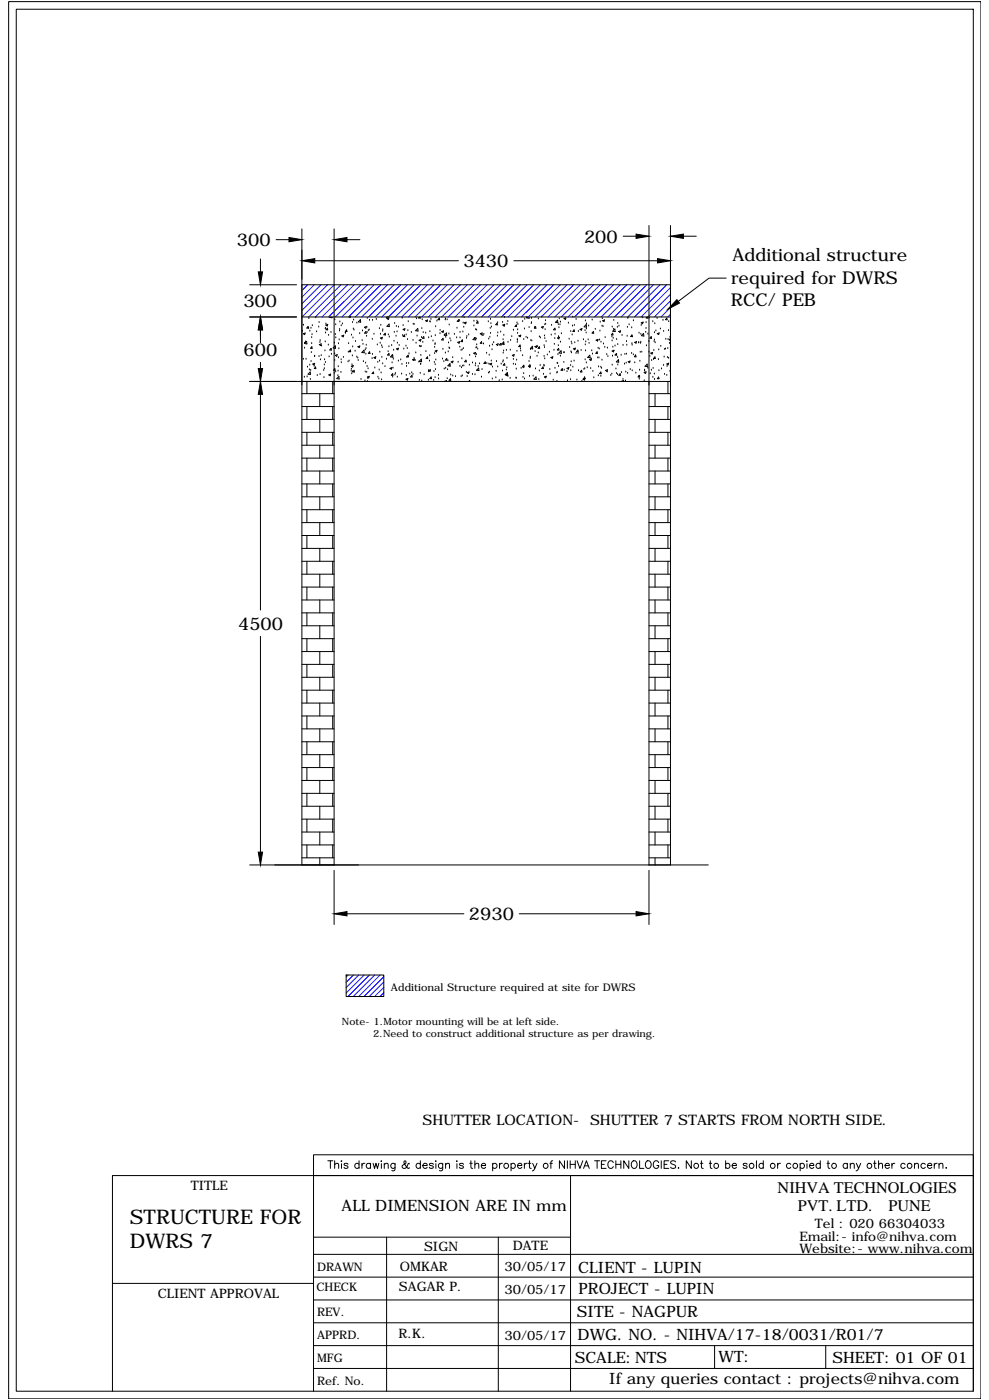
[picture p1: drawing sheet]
<svg xmlns="http://www.w3.org/2000/svg" width="594mm" height="841mm" viewBox="0 0 594 841" stroke-linecap="round" stroke-linejoin="round" font-family="sans-serif">
<!-- layer: 0 -->
<g fill="none" stroke="#000" stroke-width=".6">
<path d="M5 1h584v839h-584zM10 6h575v830h-575zM181 137v383M201 137v383M390 135v385M403 135v385M156 156v7M166 144h8M189 157h86M208 144h8M309 157h86M374 142h8"/>
<path d="M410 142h8M150 171h28M181 171h222M436 167h-10l-19 14M150 190h28M156 198v8M181 190h222M182 199h.1M182 195h.1M185 196v1h-1zM185 197h.1M186 191h.1"/>
<path d="M186 199h.1M187 197h.1M188 196h.1M190 191h.1M190 199h.1M191 196h.1M192 194h.1M195 198h.1M196 197h.1M196 195h1v1zM196 195h.1M197 197v1h-1z"/>
<path d="M198 190l1 1v-1M199 200h.1M201 192h.1M202 195h.1M204 199h.1M204 198h.1M204 193h.1M205 196h.1M206 195h.1M208 198v1h-1zM210 190h.1M211 191h.1"/>
<path d="M212 194h.1M212 198h.1M212 192h.1M213 198h.1M214 194h.1M216 192l1 2-2-1zM218 199h.1M219 197l1-1v1zM220 199v1h-1zM220 197h.1M221 200h.1M221 191h.1"/>
<path d="M221 199h.1M222 198h.1M222 192h.1M224 192h.1M226 192h.1M228 197h.1M229 195h.1M230 199h.1M230 198h.1M232 191h.1M232 191h2l-1 1zM233 191h.1"/>
<path d="M234 195v1h-2zM237 200h.1M237 194h.1M238 196h.1M238 199h.1M239 197h.1M242 191h.1M242 196h.1M242 198l1-1v1zM245 199h.1M245 193h.1M247 200h.1"/>
<path d="M248 195h.1M249 195h.1M250 191h.1M251 197v2h-1zM252 190l-1 1h1v-1M253 197h.1M254 192h.1M254 200h.1M256 193l1-1-1 1zM258 193h.1M258 199h.1M259 192h.1"/>
<path d="M262 196h.1M262 191h.1M262 193h.1M264 191v1h-1zM264 198h.1M265 199h1v1zM267 192h.1M268 192h.1M269 192h.1M270 195h.1M275 197h.1M275 192l1 1h-1z"/>
<path d="M276 193h.1M276 200h.1M278 199h.1M278 194h.1M279 197h.1M279 191h.1M279 194h1v1zM285 196h.1M285 193h.1M286 198h.1M286 193h.1M287 193v1h-1z"/>
<path d="M293 193h.1M294 197h.1M295 192h.1M295 194h.1M295 196h.1M299 194v1h-1zM299 194h.1M299 200h.1M301 199h.1M302 194h.1M302 195h1v1zM303 196h.1"/>
<path d="M303 191h.1M305 195h.1M305 193h.1M308 198h.1M310 195v1h-1zM311 194h.1M311 198h.1M311 195h.1M314 193h.1M315 198h.1M315 192h.1M316 190h.1"/>
<path d="M317 190l-1 1h2v-1M318 197h.1M319 199h.1M319 194h.1M319 191h.1M321 197h.1M322 196v1h-1zM323 192h.1M325 197l1-1v1zM325 190h.1M327 195h.1M327 198h.1"/>
<path d="M328 193h.1M328 195h.1M331 195h.1M333 197v1zM335 192v2h-1l1-2M335 195h.1M336 197h.1M336 192h.1M336 195h.1M337 194h.1M339 191h1v1zM341 194h.1"/>
<path d="M343 199h.1M344 196h.1M344 191h.1M345 198v1h-1zM345 195h.1M346 192h.1M347 199h.1M348 198l2-1-1 1zM351 199h.1M352 193h.1M352 195v2l-1-1zM352 198h.1"/>
<path d="M352 195h.1M354 196h.1M356 192h.1M356 199l1 1h-1zM358 198h.1M360 199h.1M361 194h.1M362 196h.1M362 191h.1M362 193l1-1v1zM368 196h.1M368 199h2l-1-1-1 1"/>
<path d="M368 198h.1M369 192h.1M371 197h.1M371 194h.1M372 199h1l-1 1zM372 196h.1M377 197h.1M377 191h.1M378 195h.1M379 197h.1M380 193h.1M385 195h.1"/>
<path d="M385 194h1zM386 191h.1M388 200h.1M388 197h.1M388 194h.1M389 190l-1 1h1v-1M390 191h.1M392 193h.1M393 200h.1M393 194h.1M394 199h.1M395 191h.1"/>
<path d="M397 198h.1M398 192h.1M399 199h.1M401 191v1h-1zM402 199h.1M402 193h.1M156 218v3M182 200h1v1zM182 216h.1M183 206h.1M183 209h.1M184 205h.1"/>
<path d="M184 216h.1M184 205v2l-1-1zM186 219h.1M187 217h.1M187 212h.1M187 206h.1M187 203h.1M187 208v1zM187 201h.1M188 219l1-1v1zM189 214h.1M192 214h.1"/>
<path d="M192 207h1v1zM192 206h.1M192 205h.1M192 216h.1M193 214h.1M193 208h.1M195 219h.1M195 216h.1M195 211h.1M195 205h.1M195 218h.1M196 200h.1"/>
<path d="M197 207h.1M197 201h.1M198 214h.1M199 209v1h-1zM199 213h.1M201 206h.1M201 213h.1M201 217h.1M201 208l1 1h-2zM201 201h.1M201 213h2l-1 1zM202 203h.1"/>
<path d="M203 207h.1M203 215h.1M204 210h.1M204 204h.1M205 216h.1M205 218h.1M205 202l1-1v1zM206 215h.1M207 200h.1M208 200h.1M209 217h.1M209 212h.1"/>
<path d="M209 206h.1M210 217h.1M210 211h.1M210 210l1 1h-1zM211 201h.1M211 219h.1M212 214h.1M212 208h.1M212 203h.1M213 211h.1M214 205h.1M214 215h.1"/>
<path d="M215 215h.1M215 208h1v1zM215 217h.1M216 200h.1M218 205h.1M218 207h.1M218 217h.1M219 210v2h-2zM219 210h.1M220 218h.1M220 213h.1M220 209h.1"/>
<path d="M220 207h.1M220 202h.1M222 211v1h-1zM224 215h.1M224 204h.1M224 213h.1M225 201h.1M225 215l1-1-1 1zM225 215h.1M227 207h.1M227 218h.1M228 217h.1"/>
<path d="M228 212h.1M228 206h.1M229 203h1l-1 1zM229 201h.1M229 208h.1M229 215h.1M230 209h.1M230 219h.1M231 200l1 1h-1zM232 216h.1M233 211h.1M233 201h.1"/>
<path d="M234 208h.1M234 212v1h-1zM234 202h.1M235 208h.1M235 214h.1M236 218h.1M236 213v2l-1-1zM236 216h.1M236 210h.1M237 205h.1M238 202h.1M239 206h.1"/>
<path d="M239 217h.1M239 209v1h-1l1-1M240 208h.1M241 216h.1M241 219h.1M242 202h.1M243 210h.1M243 201v1h-1zM244 208h.1M244 201h.1M244 218h.1M244 215h.1"/>
<path d="M245 209h.1M245 204h.1M245 213v1h-1zM245 218h.1M246 213h.1M248 216h1v1zM248 205h.1M249 215h.1M249 217h.1M250 212h.1M250 206h.1M251 202h.1"/>
<path d="M252 218h.1M252 204h1v1zM252 208h.1M253 208h.1M253 219h.1M253 214h.1M253 216v1h-1zM253 203h.1M254 206h.1M255 202v1h-1zM256 200h.1M256 211h.1"/>
<path d="M257 214v1h-1zM257 203h.1M258 217h.1M258 214h.1M259 202h.1M260 205h.1M261 218h.1M261 212h.1M261 209h.1M261 207h.1M261 219h.1M261 206h.1"/>
<path d="M261 211l1-1v1zM261 202h.1M262 216h.1M264 200h.1M266 216h.1M266 210h.1M266 203v1h-1zM267 217h.1M267 201h.1M268 212h.1M268 203h.1M268 200v2l-1-1z"/>
<path d="M268 215l1 1h-1zM269 217h.1M269 211h.1M269 206h.1M270 201h.1M270 209h.1M270 219h.1M270 203h.1M270 218v2h-1zM271 205h.1M271 217h1v1zM272 215h.1"/>
<path d="M273 201h.1M274 203h.1M275 206l1-1v1zM275 218h.1M276 209h.1M276 203h.1M277 210h.1M277 216h.1M278 210h.1M278 204v1h-1zM278 205h.1M278 220h.1"/>
<path d="M278 209h.1M279 220h.1M280 216v1h-1zM280 203h.1M280 202h.1M282 201h.1M282 219h.1M282 214h.1M284 218h.1M285 212h1l-1 1zM285 203h.1M285 203l1 1h-2z"/>
<path d="M286 220h.1M286 214h.1M286 218h.1M286 209h.1M286 204h.1M286 213h.1M286 207h.1M287 210h.1M288 219h.1M288 200h2l-1 1zM289 205v1h-1zM290 202h.1"/>
<path d="M290 207h.1M291 201h.1M291 217l1 1h-1zM292 212h.1M292 218h.1M294 204h.1M294 219h.1M294 213h.1M294 208h.1M294 219l1-1v1zM294 203h.1M295 200h.1"/>
<path d="M295 217h.1M296 210h.1M296 207h.1M297 206h.1M298 207h1v1zM298 217h.1M299 202h.1M301 206v1h-1zM301 219h.1M302 218h.1M302 204h.1M302 212h.1"/>
<path d="M302 217h.1M302 207h.1M302 211h.1M303 205v2h-2zM303 201h.1M303 218v1h-1zM304 210h.1M305 215h.1M305 206h.1M307 210h.1M307 205h.1M307 202h.1"/>
<path d="M308 213h1v1zM308 216h.1M308 219h.1M310 219h.1M310 216h.1M311 211h.1M311 206h.1M311 204h.1M311 200h.1M312 202l1-1-1 1zM312 207l1 1h-1zM313 210h.1"/>
<path d="M313 211h.1M314 214h.1M315 204h.1M315 219v1h-1zM316 203h.1M317 203h.1M317 220h2l-1 1zM318 217h.1M318 219h.1M318 215h.1M319 215h.1M319 210h.1"/>
<path d="M319 205h.1M320 208v2l-1-1zM321 208h1v1zM321 211h.1M323 214h.1M323 208h.1M323 212h.1M324 208v1h-1zM324 202h.1M324 220h.1M325 203h.1M327 219h.1"/>
<path d="M327 214h.1M327 208h.1M327 220h.1M327 209h.1M327 202h.1M327 216h.1M327 203h.1M328 205h.1M329 213h.1M330 212h.1M331 215l1-1v1zM331 201h.1"/>
<path d="M333 210h.1M333 207h.1M333 203h.1M333 201h.1M335 218h.1M335 203h1v1zM335 213h.1M335 208h.1M336 202h.1M336 209v1h-1zM337 214h.1M337 206h.1"/>
<path d="M337 211l-1 1h1v-1M337 200h.1M339 212h.1M339 218h.1M342 204h.1M342 209h.1M343 220h.1M343 211h.1M343 217h.1M343 206h.1M343 212h.1M343 207h.1"/>
<path d="M344 201h.1M344 210l2-1-1 1zM345 217h.1M345 206h.1M346 212h.1M347 210v1h-1zM347 205h.1M347 212h.1M349 211h.1M350 204h.1M351 216h.1M352 207h.1"/>
<path d="M352 211h.1M352 205h.1M352 200h.1M352 218h.1M353 204h.1M354 206h.1M354 216h1v1zM354 213v2h-1zM355 216h.1M355 211h.1M356 213h.1M358 204h1v1z"/>
<path d="M359 211v1h-1zM359 215h.1M359 204h.1M359 209h.1M360 215h.1M360 210h.1M360 204h.1M361 206h.1M362 216h.1M362 207h.1M363 209h.1M364 203h.1"/>
<path d="M364 213h.1M365 209h.1M365 214h.1M368 202h.1M368 205h.1M368 211l1-1-1 1zM368 219h.1M368 214h.1M368 200v1h-1zM368 209h.1M368 203h.1M369 208h.1"/>
<path d="M370 212v1h-1zM370 204h.1M371 215h.1M371 207h.1M371 219h.1M372 216v2l-2-1zM373 213h.1M374 202h.1M374 207h.1M375 219h.1M375 213h.1M376 218h.1"/>
<path d="M376 213h.1M376 205h.1M376 207h.1M377 202h.1M377 217h1v1zM379 212h.1M380 207h.1M380 201v1h-1zM380 202h.1M380 213h.1M381 206l1-1v1zM381 218h.1"/>
<path d="M382 214h.1M382 213v1h-1zM384 206h.1M384 200h.1M384 217h.1M385 212h.1M385 206h.1M385 201h.1M386 212h.1M387 200v2h-2zM388 208h.1M389 219v1h-2l2-1"/>
<path d="M389 201h.1M390 205h.1M390 212h.1M390 214h.1M391 212h1v1zM391 202v1h-1zM391 217h.1M393 216h.1M393 211h.1M393 205h.1M393 204h.1M393 214l1 1h-1z"/>
<path d="M394 206h.1M395 200h1v1zM396 216h.1M396 210h.1M397 208h.1M399 220h.1M399 215h.1M399 210h.1M400 210h.1M400 204h.1M401 219l1-1-1 1zM401 215h.1"/>
<path d="M401 209h.1M401 204h.1M402 215h.1M402 206h.1M402 203h.1M403 203l-1 1h1M403 204h.1M150 229h253M156 237v129M181 236h20M183 227h.1M184 229v7"/>
<path d="M184 226h.1M185 221h.1M186 222h.1M186 223l1 2h-2zM186 228h.1M187 223h.1M189 220h.1M190 220v1h-1zM191 226h.1M192 236v8M192 225h.1M194 223h.1"/>
<path d="M195 227h.1M195 221h.1M198 225h1l-1 1zM200 229v7M201 224h.1M201 221v1h-1zM202 223h.1M202 227l2-1v2zM203 226h.1M203 223h.1M203 220h.1M205 224h.1"/>
<path d="M211 223h.1M211 222h.1M211 220h1v1zM211 225h.1M212 223h.1M213 222v1h-1zM217 228h.1M219 229h.1M219 223h.1M220 224h.1M220 229h1M221 220h.1"/>
<path d="M221 226h1v1zM221 227h.1M221 222h.1M224 223v1zM225 221h.1M227 227h.1M228 228h.1M228 222h.1M229 224h.1M229 228h.1M231 220h.1M234 221h1v1z"/>
<path d="M236 227h.1M236 224v1h-1zM236 221h.1M237 225h.1M238 224h.1M239 227h.1M241 225h.1M244 228l1-1v1zM244 226h.1M244 220h.1M246 225h.1M247 224h.1"/>
<path d="M247 225l1 1h-1zM248 225h.1M252 228h.1M252 224h.1M253 229h.1M255 225h.1M257 228h.1M257 223h.1M257 223l2-1-1 1zM258 223h.1M259 226v1h-1zM261 229h.1"/>
<path d="M261 223h.1M261 227h.1M262 222h.1M263 225h.1M263 228h.1M267 222h.1M267 229h1M268 221h.1M269 227h.1M269 222h.1M271 227v2l-1-1zM271 225h.1"/>
<path d="M272 226h.1M274 226h.1M276 220h.1M277 226h.1M277 221h.1M278 226h.1M280 224h.1M281 226h.1M281 224l1-1-1 1zM282 229h.1M284 225h.1M285 225h.1"/>
<path d="M287 220h.1M288 221v2l-2-1zM289 227h.1M290 222h.1M293 224h.1M294 224h.1M296 228h.1M296 221h.1M298 227h.1M298 223h.1M299 220h.1M300 229h.1"/>
<path d="M302 228h.1M302 223h.1M304 225h1v1zM304 222h.1M304 221h.1M305 224v1h-2zM305 226h.1M306 227h.1M310 227h.1M310 222h.1M313 221h.1M314 227h.1"/>
<path d="M314 221h.1M315 224h.1M315 228h.1M318 226h.1M318 221h.1M318 220h.1M320 226h.1M322 222h.1M322 226v2h-1zM324 228h.1M324 223h.1M326 220v1h-1z"/>
<path d="M326 225h.1M327 226h1v1zM330 222h.1M330 225h.1M332 228h.1M333 221h.1M334 224h.1M335 229h.1M335 224h.1M336 220h.1M338 221v1h-1zM339 222h.1"/>
<path d="M339 229h.1M341 223h.1M341 221h1l-1 1zM341 229h.1M343 228h.1M343 223h.1M344 221h.1M347 228h.1M348 223h.1M349 222l1 1h-1zM350 229h.1M350 228l1-1v1z"/>
<path d="M351 228h.1M351 222h.1M351 227h.1M351 221h.1M352 228h.1M353 221h.1M355 221h.1M356 223h.1M357 227h.1M359 226h.1M360 220h.1M361 221h.1"/>
<path d="M361 226h.1M361 223v1h-1zM364 223l1-1v1zM365 223h.1M367 226h.1M368 225h.1M370 222h.1M370 224h.1M371 225h.1M373 224v2l-1-1zM373 224h.1M374 229h1h-1"/>
<path d="M374 228h.1M376 229h.1M376 224h.1M377 224h.1M379 222h.1M380 223h.1M382 224h.1M384 226h.1M384 228h.1M384 226v1l-1-1zM384 222h.1M387 224l1-1v1z"/>
<path d="M387 229h.1M387 222h.1M387 223h.1M389 221h.1M390 236h13M391 225h.1M391 222h.1M392 227h.1M392 221h.1M393 225h.1M393 228h.1M393 236v8"/>
<path d="M396 227v1l-1-1zM396 223h.1M397 222h.1M399 225h.1M401 226h.1M401 220h.1M401 229v7M402 223h.1M181 244h20M181 252h20M181 260h20M184 244v8"/>
<path d="M184 260v7M192 252v8M200 244v8M200 260v7M390 244h13M390 252h13M390 260h13M393 252v8M401 244v8M401 260v7M181 267h20M181 275h20"/>
<path d="M184 275v8M192 267v8M200 275v8M390 267h13M390 275h13M393 267v8M401 275v8M181 283h20M181 291h20M181 298h20M184 291v7M192 283v8"/>
<path d="M192 298v8M200 291v7M390 283h13M390 291h13M390 298h13M393 283v8M393 298v8M401 291v7M181 306h20M181 314h20M184 306v8M192 314v8"/>
<path d="M200 306v8M390 306h13M390 314h13M393 314v8M401 306v8M181 322h20M181 329h20M181 337h20M184 322v7M184 337v8M192 329v8M200 322v7"/>
<path d="M200 337v8M390 322h13M390 329h13M390 337h13M393 329v8M401 322v7M401 337v8M181 345h20M181 353h20M184 353v7M192 345v8M200 353v7"/>
<path d="M390 345h13M390 353h13M393 345v8M401 353v7M181 360h20M181 368h20M181 376h20M184 368v8M192 360v8M192 376v8M200 368v8M390 360h13"/>
<path d="M390 368h13M390 376h13M393 360v8M393 376v8M401 368v8M156 382v130M181 384h20M181 391h20M181 399h20M184 384v7M184 399v8M192 391v8"/>
<path d="M200 384v7M200 399v8M390 384h13M390 391h13M390 399h13M393 391v8M401 384v7M401 399v8M181 407h20M181 415h20M184 415v7M192 407v8"/>
<path d="M200 415v7M390 407h13M390 415h13M393 407v8M401 415v7M181 422h20M181 430h20M181 438h20M184 430v8M192 422v8M192 438v8M200 430v8"/>
<path d="M390 422h13M390 430h13M390 438h13M393 422v8M393 438v8M401 430v8M181 446h20M181 453h20M184 446v7M192 453v8M200 446v7M390 446h13"/>
<path d="M390 453h13M393 453v8M401 446v7M181 461h20M181 469h20M181 477h20M184 461v8M184 477v7M192 469v8M200 461v8M200 477v7M390 461h13"/>
<path d="M390 469h13M390 477h13M393 469v8M401 461v8M401 477v7M181 484h20M181 492h20M181 500h20M184 492v8M192 484v8M192 500v8M200 492v8"/>
<path d="M390 484h13M390 492h13M390 500h13M393 484v8M393 500v8M401 492v8M150 520h275M181 508h20M181 515h20M184 508v7M192 515v5M200 508v7"/>
<path d="M390 508h13M390 515h13M393 515v5M401 508v7M201 523v32M390 523v32M208 549h71M312 549h70M208 586h23v13h-23zM197 697h3M198 697v5M201 700l1-1h1v3"/>
<path d="M201 697v5M205 697v1zM205 699v3M209 699h-1h-1l2 2v1h-1l-1-1M216 699a1.4 1.4 0 0 0-2 0 1.4 1.4 0 0 0 0 2 1.4 1.4 0 0 0 2 0M216 697v5M217 699v3M219 699h-1l-1 1M223 699a1.5 1.5 0 0 0-3 0 1.4 1.4 0 0 0 0 2 1.5 1.5 0 0 0 3 0M223 699v3M224 699l1 3 1-3 1 3 1-3M229 698h.1"/>
<path d="M229 699v3M231 700l1-1h1v3M231 699v3M237 699v4h-2M237 699a1.4 1.4 0 0 0-2 0 1.4 1.4 0 0 0 0 2 1.4 1.4 0 0 0 2 0M246 699h-1a2.7 2.7 0 0 1-3 2v-1l2-2-1-1v1v2l2 2h1v-1M253 699a1.5 1.5 0 0 0-3 0 1.4 1.4 0 0 0 0 2 1.5 1.5 0 0 0 3 0M253 697v5M260 699h-1h-1l2 2v1h-1l-1-1M262 697v1zM262 699v3M266 699v4h-2"/>
<path d="M266 699a1.4 1.4 0 0 0-2 0 1.4 1.4 0 0 0 0 2 1.4 1.4 0 0 0 2 0M268 700l1-1h1v3M268 699v3M274 698h1zM274 699v3M278 699h-2l2 2v1h-1l-1-1M282 699h2M283 697v4l1 1M285 700l1-1h1l1 3M285 697v5M296 699a1.5 1.5 0 0 1 2 0 1.5 1.5 0 0 1 0 2 1.5 1.5 0 0 1-2 0M296 699v4"/>
<path d="M300 699v3M302 699h-1l-1 1M307 699a1.4 1.4 0 0 1 2 0 1.4 1.4 0 0 1 0 2 1.4 1.4 0 0 1-2 0M307 699v4M315 699v3M317 699h-1l-1 1M317 699h2M318 697v4l1 1M320 699l1 3 2-3M330 699h2M332 697l-1 1v4M339 697v5l-3-5v5"/>
<path d="M341 697v5M343 697v5M343 699h3M346 697v5M347 697l1 5 2-5M357 697h3M359 697v5M361 699h2M364 697h-3v5h3M368 698a1.7 1.7 0 0 0-1-1 1.7 1.7 0 0 0-2 2v1a1.7 1.7 0 0 0 2 2 1.7 1.7 0 0 0 1-1M370 699h3M370 697v5"/>
<path d="M373 697v5M378 697v5l-3-5v5M380 698a2.1 2.1 0 0 1 3 2 2.1 2.1 0 0 1-3 2l-1-2zM384 697v5h3M389 698a2.1 2.1 0 0 1 2 2 2.1 2.1 0 0 1-2 2l-1-2zM396 698a1.7 1.7 0 0 0-2-1 1.7 1.7 0 0 0-2 2v1a1.6 1.6 0 0 0 2 2 1.6 1.6 0 0 0 2-2h-1M397 697v5M399 699h2M402 697h-3v5h3M406 698l-1-1-2 1v1l2 1 1 1-1 1-2-1M415 697v5l-3-5v5M421 699h1"/>
<path d="M421 697v4l1 1M426 699h2M427 697v4l1 1M436 699a1.4 1.4 0 0 1 2 0 1.4 1.4 0 0 1 0 2 1.4 1.4 0 0 1-2 0M436 697v5M449 699h-1h-2l3 2v1h-2l-1-1M454 697v5M458 699a1.4 1.4 0 0 0-2 0 1.4 1.4 0 0 0 0 2 1.4 1.4 0 0 0 2 0M458 697v5M467 699v3M469 699h-1l-1 1M475 699a1.4 1.4 0 0 0-2 0 1.4 1.4 0 0 0 0 2 1.4 1.4 0 0 0 2 0"/>
<path d="M481 699a1.4 1.4 0 0 1 2 0 1.4 1.4 0 0 1 0 2 1.4 1.4 0 0 1-2 0M481 699v4M485 698h.1M485 699v3M493 699a1.4 1.4 0 0 0-2 0 1.4 1.4 0 0 0 0 2 1.4 1.4 0 0 0 2 0M493 697v5M497 699h1M497 697v4l2 1M509 699a1.4 1.4 0 0 0-2 0 1.4 1.4 0 0 0 0 2 1.4 1.4 0 0 0 2 0M509 699v3M511 700l1-1h1v3M511 699v3"/>
<path d="M514 699l2 3 1-3M525 699h1M525 697v4l1 1M528 700l1-1h1v3M528 697v5M536 699v3M537 699h-1v1M544 699a1.4 1.4 0 0 0-2 0 1.4 1.4 0 0 0 0 2 1.4 1.4 0 0 0 2 0M549 700l1-1h1l1 3M549 699v3M556 699a1.5 1.5 0 0 0-2 0 1.5 1.5 0 0 0 0 2 1.5 1.5 0 0 0 2 0M561 699v3"/>
<path d="M563 699h-1l-1 1M564 700l1-1h1v3M564 699v3M188 706v130M254 700h3a1.4 1.4 0 0 0-2-1 1.4 1.4 0 0 0-1 2l1 1 2-1M289 700h3a1.4 1.4 0 0 0-2-1 1.4 1.4 0 0 0-1 2l1 1 2-1M311 700h2a1.4 1.4 0 0 0-1-1 1.4 1.4 0 0 0-1 2l1 1 1-1M321 702l-1 1M343 706v130M351 702l1-5 2 5M351 700h2M408 701v1z"/>
<path d="M440 700h2a1.4 1.4 0 0 0-2-1 1.4 1.4 0 0 0 0 2l1 1 1-1M486 700h3a1.4 1.4 0 0 0-2-1 1.4 1.4 0 0 0-1 2l1 1 2-1M516 702l-2 1M532 700h2a1.4 1.4 0 0 0-2-1 1.4 1.4 0 0 0 0 2l1 1 1-1M557 700h3a1.5 1.5 0 0 0-2-1 1.5 1.5 0 0 0-1 2 1.5 1.5 0 0 0 2 1l1-1M568 701v1zM188 754h397M188 743h155M232 743v93M299 743v93M68 771h120M188 767h397"/>
<path d="M188 795h397M188 781h397M188 808h397M429 808v14M496 808v14M68 836v-130h517h-397v-12h397v142M188 822h397"/>
<circle cx="304" cy="700" r="1.5"/>
<circle cx="328" cy="700" r="1.5"/>
<circle cx="418" cy="700" r="1.5"/>
<circle cx="430" cy="700" r="1.5"/>
<circle cx="451" cy="700" r="1.5"/>
<circle cx="464" cy="700" r="1.5"/>
<circle cx="478" cy="700" r="1.5"/>
<circle cx="501" cy="700" r="1.5"/>
<circle cx="522" cy="700" r="1.5"/>
<circle cx="546" cy="700" r="1.5"/>
</g>
<g fill="none" stroke="#00f" stroke-width=".6">
<path d="M185 171l-4 4M189 171l-8 8M193 171l-12 11M197 171l-16 16M201 171l-20 19M205 171l-20 19M209 171l-20 19M213 171l-20 19M217 171l-20 19M221 171l-20 19M225 171l-20 19M229 171l-20 19"/>
<path d="M233 171l-20 19M237 171l-20 19M241 171l-20 19M245 171l-20 19M249 171l-20 19M253 171l-20 19M257 171l-20 19M261 171l-20 19M265 171l-20 19M269 171l-20 19M273 171l-20 19M277 171l-20 19"/>
<path d="M281 171l-20 19M285 171l-20 19M289 171l-20 19M293 171l-20 19M297 171l-20 19M301 171l-20 19M305 171l-20 19M309 171l-20 19M313 171l-20 19M317 171l-20 19M321 171l-20 19M325 171l-20 19"/>
<path d="M329 171l-20 19M333 171l-20 19M337 171l-20 19M341 171l-20 19M345 171l-20 19M349 171l-20 19M353 171l-20 19M357 171l-20 19M361 171l-20 19M365 171l-20 19M369 171l-20 19M373 171l-20 19"/>
<path d="M376 171l-19 19M381 171l-20 19M384 171l-19 19M388 171l-19 19M393 171l-20 19M396 171l-19 19M400 171l-19 19M403 173l-18 17M403 177l-14 13M403 181l-10 9M403 185l-6 5M403 189l-2 1"/>
<path d="M209 586l-1 1M212 586l-4 4M216 586l-8 7M219 586l-11 11M222 586l-13 13M225 586l-13 13M228 586l-13 13M231 587l-12 12M231 590l-9 9M231 593l-6 6M231 596l-3 3"/>
</g>
<g fill="#000" stroke="#000" stroke-width=".6">
<path d="M174 143l7 1-7 1zM181 157l8-2v3zM201 144l7-1v2zM382 141l8 1-8 1zM395 155l8 2-8 1zM403 142l7-1v2zM155 163h3l-2 8zM156 190l2 8h-3zM407 180l1 2-7 4zM155 221h3l-2 8zM156 229l2 8h-3zM155 512h3l-2 8z"/>
<path d="M201 549l7-1v2zM382 548l8 1-8 1z"/>
</g>
<g font-size="12.1">
<text x="78" y="736">STRUCTURE FOR</text>
<text x="78" y="750">DWRS 7</text>
</g>
<g font-size="10.6">
<text x="142" y="148">300</text>
<text x="351" y="146">200</text>
<text x="278" y="160">3430</text>
<text x="440" y="157">Additional structure</text>
<text x="439" y="170">required for DWRS</text>
<text x="146" y="185">300</text>
<text x="439" y="184">RCC/ PEB</text>
<text x="146" y="214">600</text>
<text x="143" y="378">4500</text>
<text x="282" y="553">2930</text>
</g>
<g font-size="9.7">
<text x="467" y="717">NIHVA TECHNOLOGIES</text>
<text x="479" y="728">PVT. LTD.</text>
<text x="534" y="728">PUNE</text>
</g>
<g font-size="9.4">
<text x="205" y="728">ALL DIMENSION ARE IN mm</text>
<text x="347" y="765">CLIENT - LUPIN</text>
<text x="347" y="777">PROJECT - LUPIN</text>
<text x="347" y="791">SITE - NAGPUR</text>
<text x="347" y="805">DWG. NO. - NIHVA/17-18/0031/R01/7</text>
<text x="345" y="819">SCALE:NTS</text>
<text x="432" y="818">WT:</text>
<text x="500" y="819">SHEET: 01 OF 01</text>
<text x="366" y="831">If any queries contact : projects@nihva.com</text>
</g>
<g font-size="8.7">
<text x="254" y="676">SHUTTER LOCATION-</text>
<text x="354" y="676">SHUTTER 7 STARTS FROM NORTH SIDE.</text>
</g>
<g font-size="7.8">
<text x="115" y="715">TITLE</text>
<text x="489" y="737">Tel : 020 66304033</text>
<text x="480" y="745">Email:- info@nihva.com</text>
<text x="255" y="752">SIGN</text>
<text x="308" y="751">DATE</text>
<text x="480" y="753">Website:- www.nihva.com</text>
<text x="240" y="764">OMKAR</text>
<text x="303" y="764">30/05/17</text>
<text x="95" y="780">CLIENT APPROVAL</text>
<text x="240" y="776">SAGAR P.</text>
<text x="303" y="777">30/05/17</text>
<text x="239" y="804">R.K.</text>
<text x="303" y="805">30/05/17</text>
</g>
<g font-size="7.1">
<text x="190" y="763">DRAWN</text>
<text x="190" y="775">CHECK</text>
<text x="190" y="791">REV.</text>
<text x="190" y="804">APPRD.</text>
<text x="190" y="818">MFG</text>
<text x="190" y="832">Ref. No.</text>
</g>
<text font-size="6.3" x="235" y="595">Additional Structure required at site for DWRS</text>
<g font-size="6">
<text x="205" y="616">Note- 1.Motor mounting will be at left side.</text>
<text x="224" y="623">2.Need to construct additional structure as per drawing.</text>
</g>
</svg>
